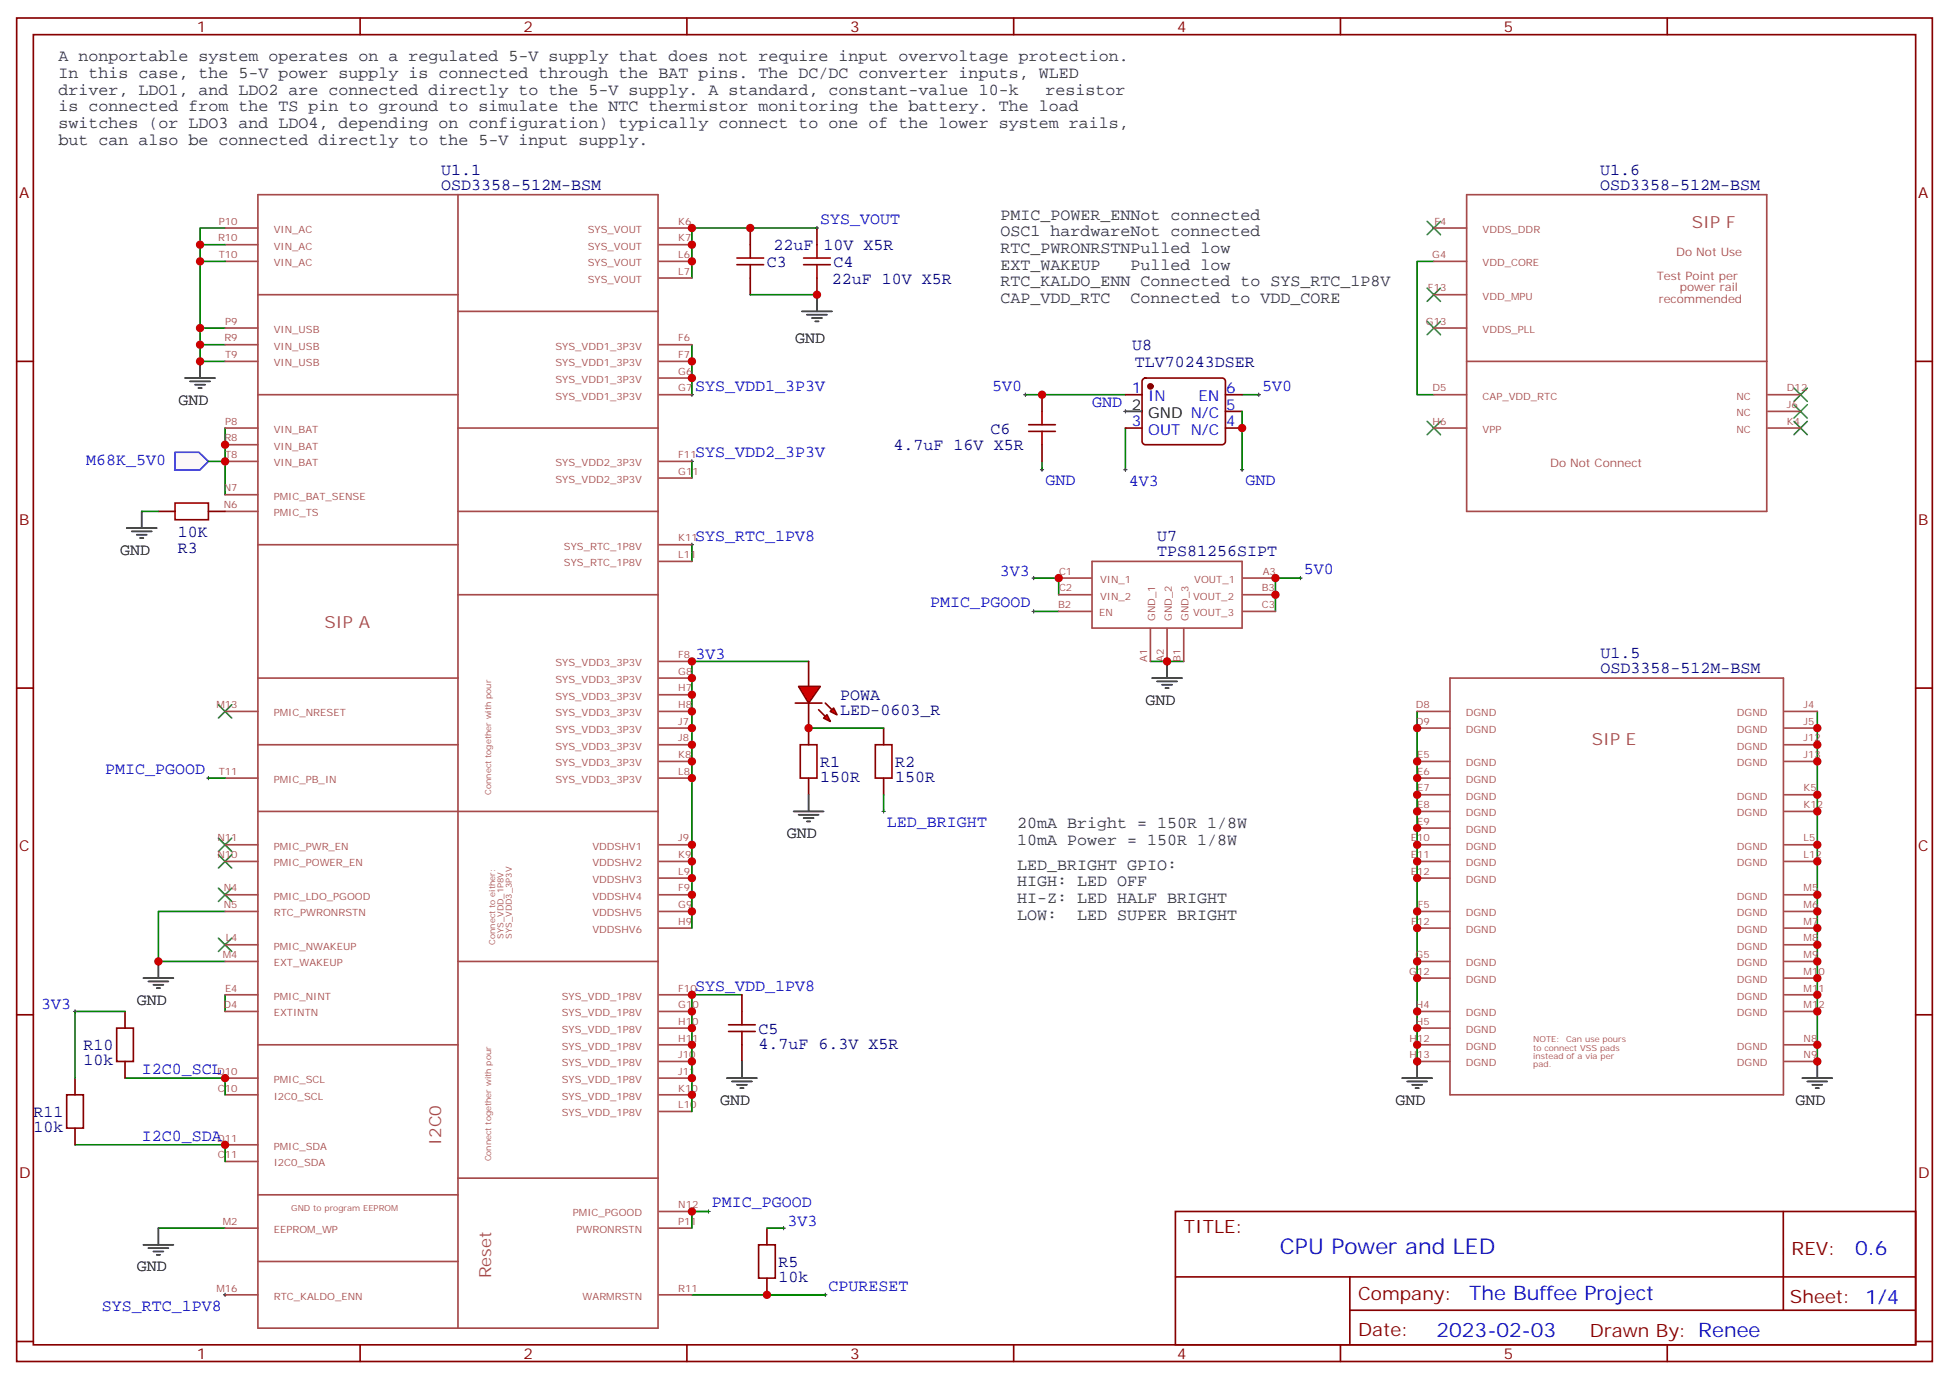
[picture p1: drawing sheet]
<svg xmlns="http://www.w3.org/2000/svg" width="412mm" height="292mm" viewBox="0 0 412 292" stroke-linecap="round" stroke-linejoin="round" font-family="sans-serif">
<g fill="none" stroke="#870000" stroke-width=".35">
<path d="M3.5 3.8h405.4v284.3h-405.4zM7.1 7.3h398.2v277.3h-398.2zM76.2 3.8v3.5M145.3 3.8v3.5M214.5 3.8v3.5M283.6 3.8v3.5M352.8 3.8v3.5M158.7 48.3v3.5M158.7 58.8v3.6M3.5 76.5h3.6M405.3 76.5h3.6M220.5 83.5v3.6"/>
<path d="M220.5 94.1v3.5M238.1 83.5h3.6M238.1 90.6h3.6M241.9 80.2l.5-.2h16.2a.71 .71 0 0 1 .7 .7v12.7a.76 .76 0 0 1-.7 .7h-16.2a.76 .76 0 0 1-.7-.7v-12.7zM259.3 83.5h3.5M259.3 90.6h3.5M259.3 87.1h3.5M3.5 145.6h3.6M405.3 145.6h3.6M3.5 214.8h3.6M405.3 214.8h3.6M162.3 259.9v3.6"/>
<path d="M248.7 256.4h156.6v28.2h-156.6zM377.3 256.4v20.9M162.3 270.5v3.5M248.7 270.2h156.5M285.6 277.3h119.6M285.6 270.2v14.2M3.5 283.9h3.6M76.2 284.6v3.5M145.3 284.6v3.5M214.5 284.6v3.5M283.6 284.6v3.5M352.8 284.6v3.5"/>
<path d="M405.3 283.9h3.6"/>
</g>
<g fill="none" stroke="#008700" stroke-width=".35">
<path d="M47.6 48.3h-5.3v21.1h5.3M172.9 48.3h-26.5v10.5M303.4 55.3h-3.5v28.2h3.5M42.3 69.4v7.1h5.3M42.3 73h5.3M146.4 73v10.5M47.6 90.6v14.1M146.4 97.6v3.6M217 83.5h21.1M220.5 97.6v1.8M238.1 90.6v8.8M262.8 83.5h3.5"/>
<path d="M146.4 115.3v3.5M171.1 140h-24.7v56.4M218.7 122.3h5.3v3.6M218.7 129.4h5.3M243.4 140h7.1M275.2 122.3h-5.3v7.1M299.9 150.6v74M384.5 150.6v74M47.6 192.9h-14.1v10.6h14.1M47.6 210.5v3.6M157 210.5h-10.6v24.7M26.5 228.2h21.1v3.5"/>
<path d="M15.9 242.3h31.7v3.5M33.5 259.9h14.1M146.4 274h28.2"/>
</g>
<g fill="none" stroke="#3c3" stroke-width=".35">
<path d="M302 46.8l2.8 2.9M304.8 46.8l-2.8 2.9M302 68l2.8 2.8M302 61l2.8 2.8M304.8 68l-2.8 2.8M304.8 61l-2.8 2.8M302 89.2l2.8 2.8M304.8 89.2l-2.8 2.8M379.6 89.2l2.8 2.8M379.6 85.7l2.8 2.8M379.6 82.1l2.8 2.8M382.4 89.2l-2.8 2.8"/>
<path d="M382.4 85.7l-2.8 2.8M382.4 82.1l-2.8 2.8M46.2 149.2l2.8 2.8M49 149.2l-2.8 2.8M46.2 177.4l2.8 2.8M49 177.4l-2.8 2.8M46.2 198.5l2.8 2.9M46.2 188l2.8 2.8M46.2 180.9l2.8 2.8M49 198.5l-2.8 2.9M49 188l-2.8 2.8M49 180.9l-2.8 2.8"/>
</g>
<g fill="none" stroke="#a64a4a" stroke-width=".35">
<path d="M47.6 48.3h7M47.6 55.3h7M47.6 51.8h7M54.6 41.2h84.6v239.9h-84.6zM96.9 41.2v239.9M139.5 48.3h6.9M139.5 55.3h6.9M139.5 51.8h6.9M139.5 58.8h6.9M303.4 48.3h6.9M303.4 55.3h6.9M310.3 41.2h63.5v67h-63.5z"/>
<path d="M47.6 69.4h7M47.6 76.5h7M47.6 73h7M54.6 62.4h42.3M96.9 65.9h42.3M139.5 76.5h6.9M139.5 73h6.9M303.4 62.4h6.9M303.4 69.4h6.9M310.3 76.5h63.5M47.6 90.6h7M47.6 94.1h7"/>
<path d="M47.6 97.6h7M54.6 83.5h42.3M96.9 90.6h42.3M139.5 83.5h6.9M139.5 97.6h6.9M139.5 80h6.9M303.4 83.5h6.9M303.4 90.6h6.9M374.1 83.5h6.9M374.1 90.6h6.9M374.1 87.1h6.9M47.6 108.2h7"/>
<path d="M47.6 104.7h7M54.6 115.3h42.3M96.9 108.2h42.3M139.5 101.2h6.9M139.5 115.3h6.9M139.5 118.8h6.9M231.1 118.8h31.7v14.1h-31.7zM96.9 125.9h42.3M139.5 140h6.9M224 125.9h7M224 122.3h7M224 129.4h7"/>
<path d="M243.4 133v7M246.9 133v7M250.5 133v7M262.9 125.9h7M262.9 122.3h7M262.9 129.4h7M47.6 150.6h7M54.6 143.5h42.3M54.6 157.6h42.3M139.5 143.5h6.9M139.5 150.6h6.9M139.5 154.1h6.9"/>
<path d="M139.5 157.6h6.9M139.5 147h6.9M299.9 150.6h6.9M299.9 154.1h6.9M306.8 143.5h70.6v88.2h-70.6zM377.6 150.6h6.9M377.6 154.1h6.9M377.6 157.6h6.9M47.6 164.7h7M47.6 178.8h7M54.6 171.7h84.6M139.5 161.1h6.9"/>
<path d="M139.5 164.7h6.9M139.5 178.8h6.9M299.9 161.1h6.9M299.9 164.7h6.9M299.9 168.2h6.9M299.9 171.7h6.9M299.9 175.3h6.9M299.9 178.8h6.9M377.6 161.1h6.9M377.6 168.2h6.9M377.6 171.7h6.9M377.6 178.8h6.9"/>
<path d="M47.6 182.3h7M47.6 192.9h7M47.6 189.4h7M47.6 200h7M139.5 182.3h6.9M139.5 185.8h6.9M139.5 192.9h6.9M139.5 196.4h6.9M139.5 189.4h6.9M299.9 182.3h6.9M299.9 185.8h6.9M299.9 192.9h6.9"/>
<path d="M299.9 196.4h6.9M377.6 182.3h6.9M377.6 192.9h6.9M377.6 196.4h6.9M377.6 189.4h6.9M377.6 200h6.9M47.6 203.5h7M47.6 214.1h7M47.6 210.5h7M96.9 203.5h42.3M139.5 214.1h6.9M139.5 217.6h6.9"/>
<path d="M139.5 210.5h6.9M299.9 203.5h6.9M299.9 207h6.9M299.9 214.1h6.9M299.9 217.6h6.9M377.6 203.5h6.9M377.6 207h6.9M377.6 214.1h6.9M377.6 210.5h6.9M47.6 231.7h7M47.6 228.2h7M54.6 221.1h42.3"/>
<path d="M139.5 231.7h6.9M139.5 221.1h6.9M139.5 224.6h6.9M139.5 228.2h6.9M139.5 235.2h6.9M299.9 221.1h6.9M299.9 224.6h6.9M377.6 221.1h6.9M377.6 224.6h6.9M47.6 245.8h7M47.6 242.3h7M47.6 259.9h7"/>
<path d="M54.6 252.9h42.3M96.9 249.3h42.3M139.5 256.4h6.9M139.5 259.9h6.9M47.6 274h7M54.6 267h42.3M139.5 274h6.9"/>
</g>
<g fill="none" stroke="#000" stroke-width=".35">
<path d="M42.3 76.5v3.5M169.7 65.9h6.3M170.7 66.6h4.3M171.8 67.3h2.1M172.5 68h.7M172.9 62.4v3.5M39.2 80h6.3M40.2 80.7h4.2M41.3 81.4h2.1M42 82.1h.7M238.1 87.1h3.6M246.9 140v3.5"/>
<path d="M243.8 143.5h6.3M244.8 144.2h4.3M245.9 144.9h2.1M246.6 145.6h.7M30.3 207h6.4M31.4 207.7h4.2M32.5 208.4h2.1M33.2 209.1h.7M33.5 203.5v3.5M296.7 228.2h6.3M297.7 228.9h4.3M298.8 229.6h2.1"/>
<path d="M299.5 230.3h.7M299.9 224.6v3.6M381.4 228.2h6.3M382.4 228.9h4.2M383.5 229.6h2.1M384.2 230.3h.7M384.5 224.6v3.6M33.5 259.9v3.6M30.3 263.5h6.4M31.4 264.2h4.2M32.5 264.9h2.1M33.2 265.6h.7"/>
</g>
<g fill="none" stroke="#000" stroke-width=".21">
<path d="M146 83.5h.8M146 97.6h.8M146.4 83.2v.7M146.4 97.3v.7M216.6 83.5h.7M217 83.2v.7M220.1 99.4h.7M220.5 99.1v.7M237.8 99.4h.7M237.8 87.1h.7M238.1 86.7v.7M238.1 99.1v.7"/>
<path d="M266 83.5h.7M266.3 83.2v.7M146 115.3h.8M146.4 114.9v.7M146 140h.8M146.4 139.6v.7M218.4 122.3h.7M218.4 129.4h.7M218.7 122v.7M218.7 129v.8M274.8 122.3h.7M275.2 122v.7"/>
<path d="M146 210.5h.8M146.4 210.2v.7M149.6 256.4h.7M149.9 256v.8M165.5 259.9h.7M165.8 259.6v.7M47.3 274h.7M47.6 273.7v.7"/>
</g>
<path d="M155.9 56h5.7M155.9 54.6h5.7M158.7 51.8v2.8M158.7 56v2.8M217.7 89.9h5.6M217.7 91.3h5.6M220.5 87.1v2.8M220.5 91.3v2.8M160.5 263.5h3.5v7h-3.5z" fill="none" stroke="#a10000" stroke-width=".35"/>
<circle cx="243.4" cy="81.8" r=".53" fill="#870000" stroke="#870000" stroke-width=".35"/>
<g fill="#f00" stroke="#870000" stroke-width=".35">
<path d="M169 145.3h4.6l-2.5 3.5z"/>
<path d="M168.3 148.8h5.6z"/>
</g>
<g fill="#870000" stroke="#870000" stroke-width=".35">
<path d="M174.6 148.8l1.4 1.4z"/>
<path d="M173.2 150.2l1.4 1.4z"/>
</g>
<g fill="#f00" stroke="#870000" stroke-width=".35">
<path d="M175.7 150.6l.7-.7 .7 1.4z"/>
<path d="M174.3 152l.7-.7 .7 1.4z"/>
</g>
<path d="M172.9 48.3v3.5M172.9 58.8v3.6M171.1 140v5.3M171.1 148.8v8.8M187 154.1v3.5M171.1 164.7v3.5M187 164.7v3.5M157 210.5v3.6M157 221.1v3.5" fill="none" stroke="#870000" stroke-width=".35"/>
<path d="M170 56h5.7M170 54.6h5.7M172.9 51.8v2.8M172.9 56v2.8M169.3 157.6h3.6v7.1h-3.6zM185.2 157.6h3.5v7.1h-3.5zM154.2 216.9h5.6M154.2 218.3h5.6M157 214.1v2.8M157 218.3v2.8" fill="none" stroke="#a10000" stroke-width=".35"/>
<path d="M167.9 171.7h6.4M169 172.4h4.2M170 173.1h2.2M170.7 173.8h.7M171.1 168.2v3.5M153.8 228.2h6.4M154.9 228.9h4.2M155.9 229.6h2.1M156.6 230.3h.7M157 224.6v3.6" fill="none" stroke="#000" stroke-width=".35"/>
<path d="M158.7 62.4h14.2M171.1 154.1h15.9M187 168.2v3.5M149.9 256.4h-3.5v3.5M162.3 259.9h3.5" fill="none" stroke="#008700" stroke-width=".35"/>
<path d="M186.6 171.7h.7M187 171.4v.7" fill="none" stroke="#000" stroke-width=".21"/>
<path d="M37 95.7h5.1l2 1.9-1.9 1.9h-5.2z" fill="#fff7f7" stroke="#420aff" stroke-width=".35"/>
<path d="M42.3 51.8h5.3M42.3 55.3h5.3M44.1 97.6h3.5M262.8 87.1v12.3M30 108.2h3.5M44.1 164.7h3.5M26.5 214.1h-10.6v14.1M162.3 274h12.3" fill="none" stroke="#008700" stroke-width=".35"/>
<path d="M37 106.5h7.1v3.5h-7.1zM24.7 217.6h3.5v7h-3.5zM14.1 231.7h3.5v7.1h-3.5z" fill="none" stroke="#a10000" stroke-width=".35"/>
<path d="M33.5 108.2h3.5M44.1 108.2h3.5M26.5 214.1v3.5M15.9 228.2v3.5M15.9 238.8v3.5M26.5 224.6v3.6" fill="none" stroke="#870000" stroke-width=".35"/>
<path d="M26.8 111.8h6.4M27.9 112.5h4.2M28.9 113.2h2.1M29.6 113.9h.7M30 108.2v3.6" fill="none" stroke="#000" stroke-width=".35"/>
<g fill="none" stroke="#000" stroke-width=".21">
<path d="M172.5 48.3h.7M172.9 47.9v.7M262.5 99.4h.7M262.8 99.1v.7M43.7 164.7h.7M44.1 164.3v.7M15.5 214.1h.7M15.9 213.7v.7M47.3 228.2h.7M47.6 227.8v.7M47.3 242.3h.7M47.6 241.9v.7"/>
<path d="M174.3 274h.7M174.6 273.7v.7"/>
</g>
<g fill="#c00">
<circle cx="384.5" cy="224.6" r=".88"/>
<circle cx="384.5" cy="154.1" r=".88"/>
<circle cx="384.5" cy="157.6" r=".88"/>
<circle cx="384.5" cy="161.1" r=".88"/>
<circle cx="384.5" cy="168.2" r=".88"/>
<circle cx="384.5" cy="171.7" r=".88"/>
<circle cx="384.5" cy="178.8" r=".88"/>
<circle cx="384.5" cy="182.3" r=".88"/>
<circle cx="384.5" cy="189.4" r=".88"/>
<circle cx="384.5" cy="192.9" r=".88"/>
<circle cx="384.5" cy="196.4" r=".88"/>
<circle cx="384.5" cy="200" r=".88"/>
<circle cx="384.5" cy="203.5" r=".88"/>
<circle cx="384.5" cy="207" r=".88"/>
<circle cx="384.5" cy="210.5" r=".88"/>
<circle cx="384.5" cy="214.1" r=".88"/>
<circle cx="384.5" cy="221.1" r=".88"/>
<circle cx="299.9" cy="221.1" r=".88"/>
<circle cx="299.9" cy="217.6" r=".88"/>
<circle cx="299.9" cy="214.1" r=".88"/>
<circle cx="299.9" cy="207" r=".88"/>
<circle cx="299.9" cy="203.5" r=".88"/>
<circle cx="299.9" cy="196.4" r=".88"/>
<circle cx="299.9" cy="192.9" r=".88"/>
<circle cx="299.9" cy="185.8" r=".88"/>
<circle cx="299.9" cy="182.3" r=".88"/>
<circle cx="299.9" cy="178.8" r=".88"/>
<circle cx="299.9" cy="175.3" r=".88"/>
<circle cx="299.9" cy="171.7" r=".88"/>
<circle cx="299.9" cy="168.2" r=".88"/>
<circle cx="299.9" cy="164.7" r=".88"/>
<circle cx="299.9" cy="161.1" r=".88"/>
<circle cx="299.9" cy="154.1" r=".88"/>
<circle cx="299.9" cy="224.6" r=".88"/>
<circle cx="42.3" cy="73" r=".88"/>
<circle cx="42.3" cy="76.5" r=".88"/>
<circle cx="33.5" cy="203.5" r=".88"/>
<circle cx="146.4" cy="48.3" r=".88"/>
<circle cx="47.6" cy="97.6" r=".88"/>
<circle cx="47.6" cy="94.1" r=".88"/>
<circle cx="146.4" cy="51.8" r=".88"/>
<circle cx="146.4" cy="55.3" r=".88"/>
<circle cx="146.4" cy="80" r=".88"/>
<circle cx="146.4" cy="76.5" r=".88"/>
<circle cx="224" cy="122.3" r=".88"/>
<circle cx="246.9" cy="140" r=".88"/>
<circle cx="220.5" cy="83.5" r=".88"/>
<circle cx="146.4" cy="214.1" r=".88"/>
<circle cx="146.4" cy="217.6" r=".88"/>
<circle cx="146.4" cy="221.1" r=".88"/>
<circle cx="146.4" cy="224.6" r=".88"/>
<circle cx="146.4" cy="228.2" r=".88"/>
<circle cx="146.4" cy="231.7" r=".88"/>
<circle cx="146.4" cy="192.9" r=".88"/>
<circle cx="146.4" cy="182.3" r=".88"/>
<circle cx="146.4" cy="185.8" r=".88"/>
<circle cx="146.4" cy="189.4" r=".88"/>
<circle cx="146.4" cy="178.8" r=".88"/>
<circle cx="146.4" cy="210.5" r=".88"/>
<circle cx="146.4" cy="256.4" r=".88"/>
<circle cx="172.9" cy="62.4" r=".88"/>
<circle cx="158.8" cy="48.3" r=".88"/>
<circle cx="171.1" cy="154.1" r=".88"/>
<circle cx="42.3" cy="69.4" r=".88"/>
<circle cx="42.3" cy="51.8" r=".88"/>
<circle cx="42.3" cy="55.3" r=".88"/>
<circle cx="269.9" cy="125.9" r=".88"/>
<circle cx="269.9" cy="122.3" r=".88"/>
<circle cx="146.4" cy="140" r=".88"/>
<circle cx="146.4" cy="164.7" r=".88"/>
<circle cx="146.4" cy="143.5" r=".88"/>
<circle cx="146.4" cy="147" r=".88"/>
<circle cx="146.4" cy="150.6" r=".88"/>
<circle cx="146.4" cy="154.1" r=".88"/>
<circle cx="146.4" cy="157.6" r=".88"/>
<circle cx="146.4" cy="161.1" r=".88"/>
<circle cx="162.3" cy="274" r=".88"/>
<circle cx="262.8" cy="90.6" r=".88"/>
<circle cx="47.6" cy="242.3" r=".88"/>
<circle cx="47.6" cy="228.2" r=".88"/>
</g>
<text font-size="4.6" fill="#00f" x="270.8" y="265.4">CPU Power and LED</text>
<g font-size="4.2" fill="#00f">
<text x="392.5" y="265.7">0.6</text>
<text x="310.9" y="275.2">The Buffee Project</text>
<text x="304" y="283">2023-02-03</text>
</g>
<g font-size="3.9" fill="#800">
<text x="250.5" y="261">TITLE:</text>
<text x="379.1" y="265.7">REV:</text>
<text x="287.4" y="275.2">Company:</text>
<text x="378.7" y="275.8">Sheet: 1/4</text>
<text x="287.4" y="282.9">Date:</text>
<text x="336.4" y="282.9">Drawn By: Renee</text>
</g>
<g font-size="3.5" fill="#333">
<text x="12.3" y="13">A nonportable system operates on a regulated 5-V supply that does not require input overvoltage protection.</text>
<text x="12.3" y="16.5">In this case, the 5-V power supply is connected through the BAT pins. The DC/DC converter inputs, WLED</text>
<text x="12.3" y="20">driver, LDO1, and LDO2 are connected directly to the 5-V supply. A standard, constant-value 10-k</text>
<text x="12.3" y="23.6">is connected from the TS pin to ground to simulate the NTC thermistor monitoring the battery. The load</text>
<text x="221.2" y="20">resistor</text>
<text x="12.3" y="27.1">switches (or LDO3 and LDO4, depending on configuration) typically connect to one of the lower system rails,</text>
<text x="12.3" y="30.6">but can also be connected directly to the 5-V input supply.</text>
<text x="211.7" y="46.5">PMIC_POWER_ENNot connected</text>
<text x="211.7" y="50">OSC1 hardwareNot connected</text>
<text x="211.7" y="53.6">RTC_PWRONRSTNPulled low</text>
<text x="211.7" y="57.1">EXT_WAKEUP</text>
<text x="239.2" y="57.1">Pulled low</text>
<text x="211.7" y="60.6">RTC_KALDO_ENN Connected to SYS_RTC_1P8V</text>
<text x="211.7" y="64.1">CAP_VDD_RTC</text>
<text x="239.2" y="64.1">Connected to VDD_CORE</text>
<text x="215.2" y="175.3">20mA Bright = 150R 1/8W</text>
<text x="215.2" y="178.8">10mA Power = 150R 1/8W</text>
<text x="215.2" y="184.1">LED_BRIGHT GPIO:</text>
<text x="215.2" y="187.6">HIGH: LED OFF</text>
<text x="215.2" y="191.1">HI-Z: LED HALF BRIGHT</text>
<text x="215.2" y="194.7">LOW:</text>
<text x="227.9" y="194.7">LED SUPER BRIGHT</text>
</g>
<g font-size="3.5" fill="#000080">
<text x="93.3" y="40.1">OSD3358-512M-BSM</text>
<text x="93.3" y="37">U1.1</text>
<text x="338.6" y="40.1">OSD3358-512M-BSM</text>
<text x="338.6" y="37">U1.6</text>
<text x="163.7" y="52.9">22uF 10V X5R</text>
<text x="162.3" y="56.4">C3</text>
<text x="176.4" y="56.4">C4</text>
<text x="176" y="60">22uF 10V X5R</text>
<text x="239.5" y="74.1">U8</text>
<text x="240.1" y="77.6">TLV70243DSER</text>
<text x="189.1" y="95.3">4.7uF 16V X5R</text>
<text x="209.5" y="91.8">C6</text>
<text x="37.7" y="113.7">10K</text>
<text x="37.7" y="117.1">R3</text>
<text x="244.8" y="117.8">TPS81256SIPT</text>
<text x="244.8" y="114.6">U7</text>
<text x="338.7" y="142.5">OSD3358-512M-BSM</text>
<text x="338.7" y="139.3">U1.5</text>
<text x="177.8" y="148.2">POWA</text>
<text x="177.8" y="151.4">LED-0603_R</text>
<text x="173.6" y="165.5">150R</text>
<text x="173.6" y="162.3">R1</text>
<text x="189.4" y="165.5">150R</text>
<text x="189.4" y="162.3">R2</text>
<text x="160.5" y="221.9">4.7uF 6.3V X5R</text>
<text x="160.5" y="218.7">C5</text>
<text x="17.6" y="225.4">10k</text>
<text x="17.6" y="222.3">R10</text>
<text x="7.1" y="239.6">10k</text>
<text x="7.1" y="236.4">R11</text>
<text x="164.7" y="268.1">R5</text>
<text x="164.7" y="271.3">10k</text>
</g>
<g font-size="3.5" fill="#00f">
<text x="173.6" y="47.4">SYS_VOUT</text>
<text x="147.1" y="82.7">SYS_VDD1_3P3V</text>
<text x="209.9" y="82.7">5V0</text>
<text x="267.1" y="82.7">5V0</text>
<text x="231.1" y="86.2">GND 2</text>
<text x="18.2" y="98.4">M68K_5V0</text>
<text x="147.1" y="96.8">SYS_VDD2_3P3V</text>
<text x="221.2" y="102.6">GND</text>
<text x="238.8" y="102.8">4V3</text>
<text x="263.5" y="102.6">GND</text>
<text x="147.1" y="114.4">SYS_RTC_1PV8</text>
<text x="211.6" y="121.8">3V3</text>
<text x="275.9" y="121.5">5V0</text>
<text x="196.8" y="128.5">PMIC_PGOOD</text>
<text x="147.2" y="139.5">3V3</text>
<text x="22.2" y="163.8">PMIC_PGOOD</text>
<text x="187.7" y="175.1">LED_BRIGHT</text>
<text x="147.1" y="209.7">SYS_VDD_1PV8</text>
<text x="8.7" y="213.5">3V3</text>
<text x="30" y="227.3">I2C0_SCL</text>
<text x="30" y="241.4">I2C0_SDA</text>
<text x="150.6" y="255.5">PMIC_PGOOD</text>
<text x="166.6" y="259.4">3V3</text>
<text x="175.3" y="273.2">CPURESET</text>
<text x="21.5" y="277.4">SYS_RTC_1PV8</text>
</g>
<g font-size="3.5" fill="#a54b4b">
<text x="358" y="48.3">SIP F</text>
<text x="68.7" y="132.9">SIP A</text>
<text x="336.8" y="157.6">SIP E</text>
<text x="93.4" y="242.3" transform="rotate(-90 93.4 242.3)">I2C0</text>
<text x="104" y="270.5" transform="rotate(-90 104 270.5)">Reset</text>
</g>
<g font-size="3.5">
<text x="168.3" y="72.6">GND</text>
<text x="37.7" y="85.7">GND</text>
<text x="25.4" y="117.4">GND</text>
<text x="242.4" y="149.2">GND</text>
<text x="166.5" y="177.4">GND</text>
<text x="28.9" y="212.7">GND</text>
<text x="152.4" y="233.8">GND</text>
<text x="295.3" y="233.8">GND</text>
<text x="379.9" y="233.8">GND</text>
<text x="28.9" y="269.1">GND</text>
</g>
<g font-size="3.2" fill="#800">
<text x="41.6" y="6.8">1</text>
<text x="110.8" y="6.8">2</text>
<text x="179.9" y="6.8">3</text>
<text x="249.1" y="6.8">4</text>
<text x="318.2" y="6.8">5</text>
<text x="4.1" y="41.9">A</text>
<text x="405.9" y="41.9">A</text>
<text x="4.1" y="111.1">B</text>
<text x="405.9" y="111.1">B</text>
<text x="4.1" y="180.2">C</text>
<text x="405.9" y="180.2">C</text>
<text x="4.1" y="249.3">D</text>
<text x="405.9" y="249.3">D</text>
<text x="41.6" y="287.6">1</text>
<text x="110.8" y="287.6">2</text>
<text x="179.9" y="287.6">3</text>
<text x="249.1" y="287.6">4</text>
<text x="318.2" y="287.6">5</text>
</g>
<g font-size="3.2" fill="#00f">
<text x="239.5" y="83.2">1</text>
<text x="259.5" y="83.2">6</text>
<text x="243" y="84.9">IN</text>
<text x="253.6" y="84.9">EN</text>
<text x="259.5" y="86.7">5</text>
<text x="239.5" y="90.2">3</text>
<text x="243" y="92">OUT N/C</text>
<text x="259.5" y="90.2">4</text>
</g>
<text font-size="3.2" x="243" y="88.5">GND N/C</text>
<g font-size="2.5" fill="#a54b4b">
<text x="350.5" y="59.2">Test Point per</text>
<text x="354.6" y="54.3">Do Not Use</text>
<text x="351" y="64.1">recommended</text>
<text x="355.5" y="61.7">power rail</text>
<text x="328" y="98.9">Do Not Connect</text>
</g>
<g font-size="2.1" fill="#a54b4b">
<text x="46.3" y="47.6">P10</text>
<text x="143.5" y="47.6">K6</text>
<text x="303.5" y="47.6">F4</text>
<text x="46.1" y="51.1">R10</text>
<text x="57.9" y="49.3">VIN_AC</text>
<text x="57.9" y="52.8">VIN_AC</text>
<text x="124.4" y="49.3">SYS_VOUT</text>
<text x="124.4" y="52.8">SYS_VOUT</text>
<text x="143.5" y="51.1">K7</text>
<text x="313.7" y="49.3">VDDS_DDR</text>
<text x="46.3" y="54.6">T10</text>
<text x="57.9" y="56.4">VIN_AC</text>
<text x="124.4" y="56.4">SYS_VOUT</text>
<text x="124.4" y="59.9">SYS_VOUT</text>
<text x="143.5" y="54.6">L6</text>
<text x="143.5" y="58.1">L7</text>
<text x="303.1" y="54.6">G4</text>
<text x="313.7" y="56.4">VDD_CORE</text>
<text x="302.2" y="61.7">F13</text>
<text x="313.7" y="63.4">VDD_MPU</text>
<text x="47.7" y="68.7">P9</text>
<text x="57.9" y="70.5">VIN_USB</text>
<text x="301.7" y="68.7">G13</text>
<text x="313.7" y="70.5">VDDS_PLL</text>
<text x="47.5" y="72.3">R9</text>
<text x="47.6" y="75.8">T9</text>
<text x="57.9" y="74">VIN_USB</text>
<text x="57.9" y="77.5">VIN_USB</text>
<text x="117.5" y="74">SYS_VDD1_3P3V</text>
<text x="117.5" y="77.5">SYS_VDD1_3P3V</text>
<text x="143.5" y="72.3">F6</text>
<text x="143.5" y="75.8">F7</text>
<text x="117.5" y="81.1">SYS_VDD1_3P3V</text>
<text x="143.5" y="79.3">G6</text>
<text x="143.5" y="82.8">G7</text>
<text x="303.1" y="82.8">D5</text>
<text x="378.1" y="82.8">D12</text>
<text x="47.7" y="89.9">P8</text>
<text x="117.5" y="84.6">SYS_VDD1_3P3V</text>
<text x="303.1" y="89.9">H6</text>
<text x="313.7" y="84.6">CAP_VDD_RTC</text>
<text x="367.4" y="84.6">NC</text>
<text x="367.4" y="88.1">NC</text>
<text x="378.1" y="86.4">J6</text>
<text x="378.1" y="89.9">K4</text>
<text x="47.5" y="93.4">R8</text>
<text x="57.9" y="91.6">VIN_BAT</text>
<text x="57.9" y="95.2">VIN_BAT</text>
<text x="313.7" y="91.6">VPP</text>
<text x="367.4" y="91.6">NC</text>
<text x="47.6" y="97">T8</text>
<text x="57.9" y="98.7">VIN_BAT</text>
<text x="117.5" y="98.7">SYS_VDD2_3P3V</text>
<text x="143.5" y="97">F11</text>
<text x="143.5" y="100.5">G11</text>
<text x="47.4" y="107.5">N6</text>
<text x="47.4" y="104">N7</text>
<text x="57.9" y="105.7">PMIC_BAT_SENSE</text>
<text x="117.5" y="102.2">SYS_VDD2_3P3V</text>
<text x="57.9" y="109.3">PMIC_TS</text>
<text x="119.3" y="116.3">SYS_RTC_1P8V</text>
<text x="119.3" y="119.9">SYS_RTC_1P8V</text>
<text x="143.5" y="114.6">K11</text>
<text x="143.5" y="118.1">L11</text>
<text x="224.1" y="121.6">C1</text>
<text x="224.1" y="125.2">C2</text>
<text x="232.8" y="123.4">VIN_1</text>
<text x="252.7" y="123.4">VOUT_1</text>
<text x="267" y="125.2">B3</text>
<text x="267.2" y="121.6">A3</text>
<text x="223.9" y="128.7">B2</text>
<text x="232.6" y="130.4">EN</text>
<text x="232.8" y="126.9">VIN_2</text>
<text x="244.5" y="131.4" transform="rotate(-90 244.5 131.4)">GND_1</text>
<text x="248" y="131.4" transform="rotate(-90 248 131.4)">GND_2</text>
<text x="251.5" y="131.4" transform="rotate(-90 251.5 131.4)">GND_3</text>
<text x="252.5" y="126.9">VOUT_2</text>
<text x="252.5" y="130.4">VOUT_3</text>
<text x="267" y="128.7">C3</text>
<text x="117.5" y="141">SYS_VDD3_3P3V</text>
<text x="143.5" y="139.3">F8</text>
<text x="143.5" y="142.8">G8</text>
<text x="242.7" y="140.1" transform="rotate(-90 242.7 140.1)">A1</text>
<text x="246.2" y="140.1" transform="rotate(-90 246.2 140.1)">A2</text>
<text x="249.8" y="140.1" transform="rotate(-90 249.8 140.1)">B1</text>
<text x="45.8" y="149.9">M13</text>
<text x="117.5" y="144.6">SYS_VDD3_3P3V</text>
<text x="117.5" y="148.1">SYS_VDD3_3P3V</text>
<text x="143.5" y="146.3">H7</text>
<text x="143.5" y="149.9">H8</text>
<text x="299.6" y="149.9">D8</text>
<text x="381.6" y="149.9">J4</text>
<text x="57.9" y="151.6">PMIC_NRESET</text>
<text x="117.5" y="151.6">SYS_VDD3_3P3V</text>
<text x="117.5" y="155.1">SYS_VDD3_3P3V</text>
<text x="143.5" y="153.4">J7</text>
<text x="299.6" y="153.4">D9</text>
<text x="310.2" y="151.6">DGND</text>
<text x="310.2" y="155.1">DGND</text>
<text x="367.5" y="151.6">DGND</text>
<text x="367.5" y="155.1">DGND</text>
<text x="381.6" y="153.4">J5</text>
<text x="117.5" y="158.7">SYS_VDD3_3P3V</text>
<text x="143.5" y="156.9">J8</text>
<text x="143.5" y="160.5">K8</text>
<text x="299.8" y="160.5">E5</text>
<text x="367.5" y="158.7">DGND</text>
<text x="381.6" y="156.9">J12</text>
<text x="381.6" y="160.5">J13</text>
<text x="46.3" y="164">T11</text>
<text x="57.9" y="165.7">PMIC_PB_IN</text>
<text x="117.5" y="162.2">SYS_VDD3_3P3V</text>
<text x="117.5" y="165.7">SYS_VDD3_3P3V</text>
<text x="143.5" y="164">L8</text>
<text x="299.8" y="164">E6</text>
<text x="299.8" y="167.5">E7</text>
<text x="310.2" y="162.2">DGND</text>
<text x="310.2" y="165.7">DGND</text>
<text x="367.5" y="162.2">DGND</text>
<text x="381.6" y="167.5">K5</text>
<text x="299.8" y="171">E8</text>
<text x="310.2" y="169.2">DGND</text>
<text x="310.2" y="172.8">DGND</text>
<text x="367.5" y="169.2">DGND</text>
<text x="367.5" y="172.8">DGND</text>
<text x="381.6" y="171">K12</text>
<text x="46" y="178.1">N11</text>
<text x="57.9" y="179.8">PMIC_PWR_EN</text>
<text x="125.3" y="179.8">VDDSHV1</text>
<text x="143.5" y="178.1">J9</text>
<text x="298.5" y="178.1">E10</text>
<text x="299.8" y="174.6">E9</text>
<text x="310.2" y="176.3">DGND</text>
<text x="310.2" y="179.8">DGND</text>
<text x="367.5" y="179.8">DGND</text>
<text x="381.6" y="178.1">L5</text>
<text x="46" y="181.6">N10</text>
<text x="57.9" y="183.4">PMIC_POWER_EN</text>
<text x="125.3" y="183.4">VDDSHV2</text>
<text x="143.5" y="181.6">K9</text>
<text x="143.5" y="185.1">L9</text>
<text x="298.5" y="181.6">E11</text>
<text x="298.5" y="185.1">E12</text>
<text x="310.2" y="183.4">DGND</text>
<text x="367.5" y="183.4">DGND</text>
<text x="381.6" y="181.6">L12</text>
<text x="47.4" y="188.7">N4</text>
<text x="57.9" y="190.4">PMIC_LDO_PGOOD</text>
<text x="125.3" y="186.9">VDDSHV3</text>
<text x="125.3" y="190.4">VDDSHV4</text>
<text x="143.5" y="188.7">F9</text>
<text x="310.2" y="186.9">DGND</text>
<text x="367.5" y="190.4">DGND</text>
<text x="381.6" y="188.7">M5</text>
<text x="47.4" y="192.2">N5</text>
<text x="57.9" y="193.9">RTC_PWRONRSTN</text>
<text x="125.3" y="193.9">VDDSHV5</text>
<text x="125.3" y="197.5">VDDSHV6</text>
<text x="143.5" y="192.2">G9</text>
<text x="143.5" y="195.7">H9</text>
<text x="298.6" y="195.7">F12</text>
<text x="300" y="192.2">F5</text>
<text x="310.2" y="193.9">DGND</text>
<text x="310.2" y="197.5">DGND</text>
<text x="367.5" y="193.9">DGND</text>
<text x="367.5" y="197.5">DGND</text>
<text x="381.6" y="192.2">M6</text>
<text x="381.6" y="195.7">M7</text>
<text x="47.2" y="202.8">M4</text>
<text x="47.8" y="199.3">L4</text>
<text x="57.9" y="201">PMIC_NWAKEUP</text>
<text x="299.5" y="202.8">G5</text>
<text x="367.5" y="201">DGND</text>
<text x="381.6" y="199.3">M8</text>
<text x="381.6" y="202.8">M9</text>
<text x="47.6" y="209.8">E4</text>
<text x="57.9" y="204.5">EXT_WAKEUP</text>
<text x="143.5" y="209.8">F10</text>
<text x="298.2" y="206.3">G12</text>
<text x="310.2" y="204.5">DGND</text>
<text x="310.2" y="208.1">DGND</text>
<text x="367.5" y="204.5">DGND</text>
<text x="367.5" y="208.1">DGND</text>
<text x="381.6" y="206.3">M10</text>
<text x="381.6" y="209.8">M11</text>
<text x="47.3" y="213.4">D4</text>
<text x="57.9" y="211.6">PMIC_NINT</text>
<text x="57.9" y="215.1">EXTINTN</text>
<text x="118.9" y="211.6">SYS_VDD_1P8V</text>
<text x="118.9" y="215.1">SYS_VDD_1P8V</text>
<text x="143.5" y="213.4">G10</text>
<text x="299.6" y="213.4">H4</text>
<text x="310.2" y="215.1">DGND</text>
<text x="367.5" y="211.6">DGND</text>
<text x="367.5" y="215.1">DGND</text>
<text x="381.6" y="213.4">M12</text>
<text x="118.9" y="218.6">SYS_VDD_1P8V</text>
<text x="143.5" y="216.9">H10</text>
<text x="143.5" y="220.4">H11</text>
<text x="298.2" y="220.4">H12</text>
<text x="299.6" y="216.9">H5</text>
<text x="310.2" y="218.6">DGND</text>
<text x="381.6" y="220.4">N8</text>
<text x="46" y="227.5">D10</text>
<text x="118.9" y="222.2">SYS_VDD_1P8V</text>
<text x="118.9" y="225.7">SYS_VDD_1P8V</text>
<text x="143.5" y="224">J10</text>
<text x="143.5" y="227.5">J11</text>
<text x="298.2" y="224">H13</text>
<text x="310.2" y="222.2">DGND</text>
<text x="310.2" y="225.7">DGND</text>
<text x="367.5" y="222.2">DGND</text>
<text x="367.5" y="225.7">DGND</text>
<text x="381.6" y="224">N9</text>
<text x="46.1" y="231">C10</text>
<text x="57.9" y="232.7">I2C0_SCL</text>
<text x="57.9" y="229.2">PMIC_SCL</text>
<text x="118.9" y="229.2">SYS_VDD_1P8V</text>
<text x="118.9" y="232.7">SYS_VDD_1P8V</text>
<text x="143.5" y="231">K10</text>
<text x="118.9" y="236.3">SYS_VDD_1P8V</text>
<text x="143.5" y="234.5">L10</text>
<text x="46" y="241.6">D11</text>
<text x="46.1" y="245.1">C11</text>
<text x="57.9" y="243.3">PMIC_SDA</text>
<text x="57.9" y="246.9">I2C0_SDA</text>
<text x="121.2" y="257.4">PMIC_PGOOD</text>
<text x="143.5" y="255.7">N12</text>
<text x="47.2" y="259.2">M2</text>
<text x="57.9" y="261">EEPROM_WP</text>
<text x="122" y="261">PWRONRSTN</text>
<text x="143.5" y="259.2">P11</text>
<text x="45.8" y="273.3">M16</text>
<text x="57.9" y="275.1">RTC_KALDO_ENN</text>
<text x="123.3" y="275.1">WARMRSTN</text>
<text x="143.5" y="273.3">R11</text>
</g>
<g font-size="1.8" fill="#a54b4b">
<text x="104" y="168.2" transform="rotate(-90 104 168.2)">Connect together with pour</text>
<text x="104.8" y="200" transform="rotate(-90 104.8 200)">Connect to either:</text>
<text x="106.5" y="198.7" transform="rotate(-90 106.5 198.7)">SYS_VDD_1P8V</text>
<text x="108.3" y="198.7" transform="rotate(-90 108.3 198.7)">SYS_VDD3_3P3V</text>
<text x="324.4" y="220.6">NOTE:</text>
<text x="331.4" y="220.6">Can use pours</text>
<text x="324.4" y="222.3">to connect VSS pads</text>
<text x="324.4" y="224.1">instead of a via per</text>
<text x="324.4" y="225.9">pad.</text>
<text x="104" y="245.8" transform="rotate(-90 104 245.8)">Connect together with pour</text>
<text x="61.6" y="256.4">GND to program EEPROM</text>
</g>
</svg>
